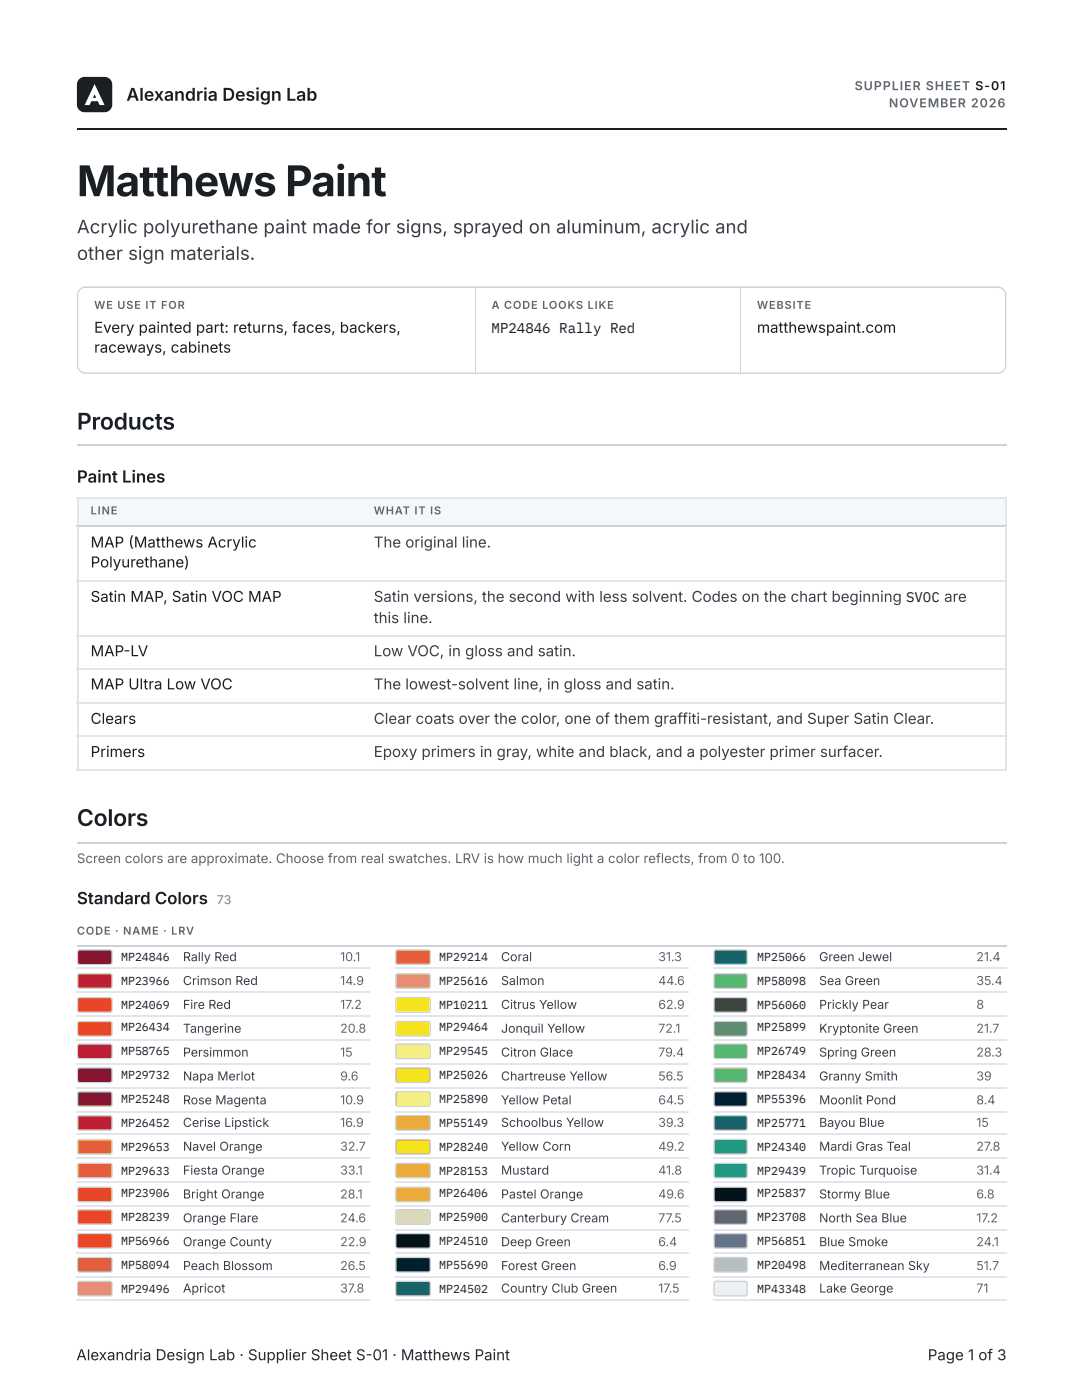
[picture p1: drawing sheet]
<svg xmlns="http://www.w3.org/2000/svg" width="216mm" height="279mm" viewBox="0 0 216 279" stroke-linecap="round" stroke-linejoin="round" font-family="sans-serif">
<path d="M15.3 25.8h185.5" fill="none" stroke="#1b1f24" stroke-width=".26"/>
<path d="M16 57.8l.5-.4 .6-.1h182a1.63 1.63 0 0 1 1.6 1.6v13.9a1.63 1.63 0 0 1-1.6 1.7h-182a1.63 1.63 0 0 1-1.6-1.7v-13.9l.1-.6z" fill="#cdd2d8"/>
<path d="M16 57.8l.5-.4 .6-.1h182a1.63 1.63 0 0 1 1.6 1.6v13.9a1.63 1.63 0 0 1-1.6 1.7h-182a1.63 1.63 0 0 1-1.6-1.7v-13.9l.1-.6zM15.3 88.8h185.5" fill="none" stroke="#cdd2d8" stroke-width=".26"/>
<g fill="#f6f7f9">
<path d="M15.6 99.5h56.6v5.5h-56.6z"/>
<path d="M72.2 99.5h128.6v5.5h-128.6z"/>
</g>
<g fill="none" stroke="#e2e5e9" stroke-width=".26">
<path d="M15.3 99.3h185.5M15.5 99.2v5.6M200.7 99.2v5.6M15.3 116h185.5M15.5 105v10.9M15.5 116.1v10.6M200.7 105v10.9M200.7 116.1v10.6M15.3 126.9h185.5M15.3 133.5h185.5M15.5 127v6.3M15.5 133.6v6.6"/>
<path d="M200.7 127v6.3M200.7 133.6v6.6M15.3 140.4h185.5M15.3 147h185.5M15.3 153.6h185.5M15.5 140.5v6.3M15.5 147.1v6.4M200.7 140.5v6.3M200.7 147.1v6.4M15.3 193.3h58.5M15.3 198h58.5M78.8 193.3h58.5"/>
<path d="M78.8 198h58.5M142.3 193.3h58.5M142.3 198h58.5M15.3 202.8h58.5M15.3 207.6h58.5M15.3 212.3h58.5M15.3 217.1h58.5M78.8 202.8h58.5M78.8 207.6h58.5M78.8 212.3h58.5M78.8 217.1h58.5M142.3 202.8h58.5"/>
<path d="M142.3 207.6h58.5M142.3 212.3h58.5M142.3 217.1h58.5M15.3 221.8h58.5M15.3 226.3h58.5M15.3 231.1h58.5M15.3 235.9h58.5M78.8 221.8h58.5M78.8 226.3h58.5M78.8 231.1h58.5M78.8 235.9h58.5M142.3 221.8h58.5"/>
<path d="M142.3 226.3h58.5M142.3 231.1h58.5M142.3 235.9h58.5M15.3 240.6h58.5M15.3 245.4h58.5M15.3 250.2h58.5M15.3 254.9h58.5M15.3 259.4h58.5M78.8 240.6h58.5M78.8 245.4h58.5M78.8 250.2h58.5M78.8 254.9h58.5"/>
<path d="M78.8 259.4h58.5M142.3 240.6h58.5M142.3 245.4h58.5M142.3 250.2h58.5M142.3 254.9h58.5M142.3 259.4h58.5"/>
</g>
<path d="M15.3 104.9h185.5M15.3 168.1h185.5M15.3 188.8h185.5" fill="none" stroke="#cdd2d8" stroke-width=".26"/>
<path d="M15.8 15.8l.9-.4 4.2-.1a1.54 1.54 0 0 1 1.5 1.6v4a1.54 1.54 0 0 1-1.5 1.5h-4a1.54 1.54 0 0 1-1.6-1.5l.1-4.2z" fill="#1b1f24"/>
<path d="M18.9 16.8l2 4.2h-1l-.4-.8h-1.3l-.3 .8h-1zM18.9 18.8l-.4 .7h.7z" fill-rule="evenodd" fill="#fff"/>
<g fill="#fff">
<path d="M15.6 57.4h79.1v16.9h-79.1z"/>
<path d="M95 57.4h52.6v16.9h-52.6z"/>
<path d="M147.9 57.4h52.7v16.9h-52.7z"/>
</g>
<path d="M15.6 189.7l.3-.1h6.2l.3 .4-.1 2.2-.3 .3h-6.3l-.2-.4v-2.1z" fill="#8f171a"/>
<path d="M15.6 189.7l.3-.1h6.2l.3 .4-.1 2.2-.3 .3h-6.3l-.2-.4v-2.1z" fill="none" stroke="#cdd2d8" stroke-width=".26"/>
<path d="M15.6 194.4l.3-.1 6.2 .1 .3 .3-.1 2.3-.3 .2h-6.3l-.2-.4v-2.1z" fill="#c51e24"/>
<path d="M15.6 194.4l.3-.1 6.2 .1 .3 .3-.1 2.3-.3 .2h-6.3l-.2-.4v-2.1z" fill="none" stroke="#cdd2d8" stroke-width=".26"/>
<path d="M15.6 199.2l.3-.1h6.2l.3 .4-.1 2.3-.3 .2h-6.3l-.2-.4v-2.1z" fill="#ef3b23"/>
<path d="M15.6 199.2l.3-.1h6.2l.3 .4-.1 2.3-.3 .2h-6.3l-.2-.4v-2.1z" fill="none" stroke="#cdd2d8" stroke-width=".26"/>
<path d="M15.6 204l.3-.1h6.2l.3 .4-.1 2.2-.3 .3-6.3-.1-.2-.3v-2.1z" fill="#f04923"/>
<path d="M15.6 204l.3-.1h6.2l.3 .4-.1 2.2-.3 .3-6.3-.1-.2-.3v-2.1z" fill="none" stroke="#cdd2d8" stroke-width=".26"/>
<path d="M15.6 208.5l.3-.1h6.2l.3 .4-.1 2.2-.3 .3-6.3-.1-.2-.3v-2.1z" fill="#b61e23"/>
<path d="M15.6 208.5l.3-.1h6.2l.3 .4-.1 2.2-.3 .3-6.3-.1-.2-.3v-2.1z" fill="none" stroke="#cdd2d8" stroke-width=".26"/>
<path d="M15.6 213.2l.3-.1h6.2l.3 .4-.1 2.3-.3 .2h-6.3l-.2-.4v-2.1z" fill="#7a0e2f"/>
<path d="M15.6 213.2l.3-.1h6.2l.3 .4-.1 2.3-.3 .2h-6.3l-.2-.4v-2.1z" fill="none" stroke="#cdd2d8" stroke-width=".26"/>
<path d="M15.6 218l.3-.1h6.2l.3 .4-.1 2.2-.3 .3h-6.3l-.2-.4v-2.1z" fill="#871440"/>
<path d="M15.6 218l.3-.1h6.2l.3 .4-.1 2.2-.3 .3h-6.3l-.2-.4v-2.1z" fill="none" stroke="#cdd2d8" stroke-width=".26"/>
<path d="M15.6 222.8l.3-.2 6.2 .1 .3 .3-.1 2.3-.3 .3-6.3-.1-.2-.3v-2.2z" fill="#be1e5d"/>
<path d="M15.6 222.8l.3-.2 6.2 .1 .3 .3-.1 2.3-.3 .3-6.3-.1-.2-.3v-2.2z" fill="none" stroke="#cdd2d8" stroke-width=".26"/>
<path d="M15.6 227.5l.3-.1h6.2l.3 .4-.1 2.3-.3 .2h-6.3l-.2-.4v-2.1z" fill="#ed7e22"/>
<path d="M15.6 227.5l.3-.1h6.2l.3 .4-.1 2.3-.3 .2h-6.3l-.2-.4v-2.1z" fill="none" stroke="#cdd2d8" stroke-width=".26"/>
<path d="M15.6 232.3l.3-.1h6.2l.3 .4-.1 2.2-.3 .3-6.3-.1-.2-.3v-2.1z" fill="#f36f21"/>
<path d="M15.6 232.3l.3-.1h6.2l.3 .4-.1 2.2-.3 .3-6.3-.1-.2-.3v-2.1z" fill="none" stroke="#cdd2d8" stroke-width=".26"/>
<path d="M15.6 237l.3-.1 6.2 .1 .3 .3-.1 2.3-.3 .2h-6.3l-.2-.4v-2.1z" fill="#f15d22"/>
<path d="M15.6 237l.3-.1 6.2 .1 .3 .3-.1 2.3-.3 .2h-6.3l-.2-.4v-2.1z" fill="none" stroke="#cdd2d8" stroke-width=".26"/>
<path d="M15.6 241.5l.3-.1 6.2 .1 .3 .3-.1 2.3-.3 .2h-6.3l-.2-.4v-2.1z" fill="#e25225"/>
<path d="M15.6 241.5l.3-.1 6.2 .1 .3 .3-.1 2.3-.3 .2h-6.3l-.2-.4v-2.1z" fill="none" stroke="#cdd2d8" stroke-width=".26"/>
<path d="M15.6 246.3l.3-.1h6.2l.3 .4-.1 2.3-.3 .2h-6.3l-.2-.4v-2.1z" fill="#eb3e24"/>
<path d="M15.6 246.3l.3-.1h6.2l.3 .4-.1 2.3-.3 .2h-6.3l-.2-.4v-2.1z" fill="none" stroke="#cdd2d8" stroke-width=".26"/>
<path d="M15.6 251.1l.3-.1h6.2l.3 .3-.1 2.3-.3 .3-6.3-.1-.2-.3v-2.2z" fill="#c95847"/>
<path d="M15.6 251.1l.3-.1h6.2l.3 .3-.1 2.3-.3 .3-6.3-.1-.2-.3v-2.2z" fill="none" stroke="#cdd2d8" stroke-width=".26"/>
<path d="M15.6 255.8l.3-.1h6.2l.3 .4-.1 2.3-.3 .2h-6.3l-.2-.4v-2.1z" fill="#ef7f57"/>
<path d="M15.6 255.8l.3-.1h6.2l.3 .4-.1 2.3-.3 .2h-6.3l-.2-.4v-2.1z" fill="none" stroke="#cdd2d8" stroke-width=".26"/>
<path d="M79.1 189.7l.3-.1h6.2l.3 .4-.1 2.2-.3 .3h-6.3l-.2-.4v-2.1z" fill="#f26141"/>
<path d="M79.1 189.7l.3-.1h6.2l.3 .4-.1 2.2-.3 .3h-6.3l-.2-.4v-2.1z" fill="none" stroke="#cdd2d8" stroke-width=".26"/>
<path d="M79.1 194.4l.3-.1 6.2 .1 .3 .3-.1 2.3-.3 .2h-6.3l-.2-.4v-2.1z" fill="#f6938a"/>
<path d="M79.1 194.4l.3-.1 6.2 .1 .3 .3-.1 2.3-.3 .2h-6.3l-.2-.4v-2.1z" fill="none" stroke="#cdd2d8" stroke-width=".26"/>
<path d="M79.1 199.2l.3-.1h6.2l.3 .4-.1 2.3-.3 .2h-6.3l-.2-.4v-2.1z" fill="#ffe100"/>
<path d="M79.1 199.2l.3-.1h6.2l.3 .4-.1 2.3-.3 .2h-6.3l-.2-.4v-2.1z" fill="none" stroke="#cdd2d8" stroke-width=".26"/>
<path d="M79.1 204l.3-.1h6.2l.3 .4-.1 2.2-.3 .3-6.3-.1-.2-.3v-2.1z" fill="#fdef38"/>
<path d="M79.1 204l.3-.1h6.2l.3 .4-.1 2.2-.3 .3-6.3-.1-.2-.3v-2.1z" fill="none" stroke="#cdd2d8" stroke-width=".26"/>
<path d="M79.1 208.5l.3-.1h6.2l.3 .4-.1 2.2-.3 .3-6.3-.1-.2-.3v-2.1z" fill="#fbf06e"/>
<path d="M79.1 208.5l.3-.1h6.2l.3 .4-.1 2.2-.3 .3-6.3-.1-.2-.3v-2.1z" fill="none" stroke="#cdd2d8" stroke-width=".26"/>
<path d="M79.1 213.2l.3-.1h6.2l.3 .4-.1 2.3-.3 .2h-6.3l-.2-.4v-2.1z" fill="#e4d81b"/>
<path d="M79.1 213.2l.3-.1h6.2l.3 .4-.1 2.3-.3 .2h-6.3l-.2-.4v-2.1z" fill="none" stroke="#cdd2d8" stroke-width=".26"/>
<path d="M79.1 218l.3-.1h6.2l.3 .4-.1 2.2-.3 .3h-6.3l-.2-.4v-2.1z" fill="#e5e652"/>
<path d="M79.1 218l.3-.1h6.2l.3 .4-.1 2.2-.3 .3h-6.3l-.2-.4v-2.1z" fill="none" stroke="#cdd2d8" stroke-width=".26"/>
<path d="M79.1 222.8l.3-.2 6.2 .1 .3 .3-.1 2.3-.3 .3-6.3-.1-.2-.3v-2.2z" fill="#f1a71e"/>
<path d="M79.1 222.8l.3-.2 6.2 .1 .3 .3-.1 2.3-.3 .3-6.3-.1-.2-.3v-2.2z" fill="none" stroke="#cdd2d8" stroke-width=".26"/>
<path d="M79.1 227.5l.3-.1h6.2l.3 .4-.1 2.3-.3 .2h-6.3l-.2-.4v-2.1z" fill="#f8bf14"/>
<path d="M79.1 227.5l.3-.1h6.2l.3 .4-.1 2.3-.3 .2h-6.3l-.2-.4v-2.1z" fill="none" stroke="#cdd2d8" stroke-width=".26"/>
<path d="M79.1 232.3l.3-.1h6.2l.3 .4-.1 2.2-.3 .3-6.3-.1-.2-.3v-2.1z" fill="#e2a625"/>
<path d="M79.1 232.3l.3-.1h6.2l.3 .4-.1 2.2-.3 .3-6.3-.1-.2-.3v-2.1z" fill="none" stroke="#cdd2d8" stroke-width=".26"/>
<path d="M79.1 237l.3-.1 6.2 .1 .3 .3-.1 2.3-.3 .2h-6.3l-.2-.4v-2.1z" fill="#fbac36"/>
<path d="M79.1 237l.3-.1 6.2 .1 .3 .3-.1 2.3-.3 .2h-6.3l-.2-.4v-2.1z" fill="none" stroke="#cdd2d8" stroke-width=".26"/>
<path d="M79.1 241.5l.3-.1 6.2 .1 .3 .3-.1 2.3-.3 .2h-6.3l-.2-.4v-2.1z" fill="#fff9c0"/>
<path d="M79.1 241.5l.3-.1 6.2 .1 .3 .3-.1 2.3-.3 .2h-6.3l-.2-.4v-2.1z" fill="none" stroke="#cdd2d8" stroke-width=".26"/>
<path d="M79.1 246.3l.3-.1h6.2l.3 .4-.1 2.3-.3 .2h-6.3l-.2-.4v-2.1z" fill="#00100e"/>
<path d="M79.1 246.3l.3-.1h6.2l.3 .4-.1 2.3-.3 .2h-6.3l-.2-.4v-2.1z" fill="none" stroke="#cdd2d8" stroke-width=".26"/>
<path d="M79.1 251.1l.3-.1h6.2l.3 .3-.1 2.3-.3 .3-6.3-.1-.2-.3v-2.2z" fill="#00351c"/>
<path d="M79.1 251.1l.3-.1h6.2l.3 .3-.1 2.3-.3 .3-6.3-.1-.2-.3v-2.2z" fill="none" stroke="#cdd2d8" stroke-width=".26"/>
<path d="M79.1 255.8l.3-.1h6.2l.3 .4-.1 2.3-.3 .2h-6.3l-.2-.4v-2.1z" fill="#00674d"/>
<path d="M79.1 255.8l.3-.1h6.2l.3 .4-.1 2.3-.3 .2h-6.3l-.2-.4v-2.1z" fill="none" stroke="#cdd2d8" stroke-width=".26"/>
<path d="M142.6 189.7l.3-.1h5.9l.3 .4v2.2l-.4 .3h-6l-.2-.4v-2.1z" fill="#008d45"/>
<path d="M142.6 189.7l.3-.1h5.9l.3 .4v2.2l-.4 .3h-6l-.2-.4v-2.1z" fill="none" stroke="#cdd2d8" stroke-width=".26"/>
<path d="M142.6 194.4l.3-.1 5.9 .1 .3 .3v2.3l-.4 .2h-6l-.2-.4v-2.1z" fill="#55be8d"/>
<path d="M142.6 194.4l.3-.1 5.9 .1 .3 .3v2.3l-.4 .2h-6l-.2-.4v-2.1z" fill="none" stroke="#cdd2d8" stroke-width=".26"/>
<path d="M142.6 199.2l.3-.1h5.9l.3 .4v2.3l-.4 .2h-6l-.2-.4v-2.1z" fill="#3c471d"/>
<path d="M142.6 199.2l.3-.1h5.9l.3 .4v2.3l-.4 .2h-6l-.2-.4v-2.1z" fill="none" stroke="#cdd2d8" stroke-width=".26"/>
<path d="M142.6 204l.3-.1h5.9l.3 .4v2.2l-.4 .3-6-.1-.2-.3v-2.1z" fill="#359444"/>
<path d="M142.6 204l.3-.1h5.9l.3 .4v2.2l-.4 .3-6-.1-.2-.3v-2.1z" fill="none" stroke="#cdd2d8" stroke-width=".26"/>
<path d="M142.6 208.5l.3-.1h5.9l.3 .4v2.2l-.4 .3-6-.1-.2-.3v-2.1z" fill="#4cb748"/>
<path d="M142.6 208.5l.3-.1h5.9l.3 .4v2.2l-.4 .3-6-.1-.2-.3v-2.1z" fill="none" stroke="#cdd2d8" stroke-width=".26"/>
<path d="M142.6 213.2l.3-.1h5.9l.3 .4v2.3l-.4 .2h-6l-.2-.4v-2.1z" fill="#8ac63f"/>
<path d="M142.6 213.2l.3-.1h5.9l.3 .4v2.3l-.4 .2h-6l-.2-.4v-2.1z" fill="none" stroke="#cdd2d8" stroke-width=".26"/>
<path d="M142.6 218l.3-.1h5.9l.3 .4v2.2l-.4 .3h-6l-.2-.4v-2.1z" fill="#002030"/>
<path d="M142.6 218l.3-.1h5.9l.3 .4v2.2l-.4 .3h-6l-.2-.4v-2.1z" fill="none" stroke="#cdd2d8" stroke-width=".26"/>
<path d="M142.6 222.8l.3-.2 5.9 .1 .3 .3v2.3l-.4 .3-6-.1-.2-.3v-2.2z" fill="#00596f"/>
<path d="M142.6 222.8l.3-.2 5.9 .1 .3 .3v2.3l-.4 .3-6-.1-.2-.3v-2.2z" fill="none" stroke="#cdd2d8" stroke-width=".26"/>
<path d="M142.6 227.5l.3-.1h5.9l.3 .4v2.3l-.4 .2h-6l-.2-.4v-2.1z" fill="#3095a4"/>
<path d="M142.6 227.5l.3-.1h5.9l.3 .4v2.3l-.4 .2h-6l-.2-.4v-2.1z" fill="none" stroke="#cdd2d8" stroke-width=".26"/>
<path d="M142.6 232.3l.3-.1h5.9l.3 .4v2.2l-.4 .3-6-.1-.2-.3v-2.1z" fill="#32a59b"/>
<path d="M142.6 232.3l.3-.1h5.9l.3 .4v2.2l-.4 .3-6-.1-.2-.3v-2.1z" fill="none" stroke="#cdd2d8" stroke-width=".26"/>
<path d="M142.6 237l.3-.1 5.9 .1 .3 .3v2.3l-.4 .2h-6l-.2-.4v-2.1z" fill="#061524"/>
<path d="M142.6 237l.3-.1 5.9 .1 .3 .3v2.3l-.4 .2h-6l-.2-.4v-2.1z" fill="none" stroke="#cdd2d8" stroke-width=".26"/>
<path d="M142.6 241.5l.3-.1 5.9 .1 .3 .3v2.3l-.4 .2h-6l-.2-.4v-2.1z" fill="#44647f"/>
<path d="M142.6 241.5l.3-.1 5.9 .1 .3 .3v2.3l-.4 .2h-6l-.2-.4v-2.1z" fill="none" stroke="#cdd2d8" stroke-width=".26"/>
<path d="M142.6 246.3l.3-.1h5.9l.3 .4v2.3l-.4 .2h-6l-.2-.4v-2.1z" fill="#587b9a"/>
<path d="M142.6 246.3l.3-.1h5.9l.3 .4v2.3l-.4 .2h-6l-.2-.4v-2.1z" fill="none" stroke="#cdd2d8" stroke-width=".26"/>
<path d="M142.6 251.1l.3-.1h5.9l.3 .3v2.3l-.4 .3-6-.1-.2-.3v-2.2z" fill="#acc3d2"/>
<path d="M142.6 251.1l.3-.1h5.9l.3 .3v2.3l-.4 .3-6-.1-.2-.3v-2.2z" fill="none" stroke="#cdd2d8" stroke-width=".26"/>
<path d="M142.6 255.8l.3-.1h5.9l.3 .4v2.3l-.4 .2h-6l-.2-.4v-2.1z" fill="#e5f0f2"/>
<path d="M142.6 255.8l.3-.1h5.9l.3 .4v2.3l-.4 .2h-6l-.2-.4v-2.1z" fill="none" stroke="#cdd2d8" stroke-width=".26"/>
<text font-size="8.5" fill="#1b1f24" x="15.3" y="39.2">Matthews Paint</text>
<g font-size="4.6" fill="#1b1f24">
<text x="15.3" y="85.7">Products</text>
<text x="15.3" y="164.8">Colors</text>
</g>
<g font-size="3.7" fill="#3a4048">
<text x="15.3" y="46.6">Acrylic polyurethane paint made for signs, sprayed on aluminum, acrylic and</text>
<text x="15.3" y="51.9">other sign materials.</text>
</g>
<text font-size="3.5" fill="#1b1f24" x="25.2" y="20.1">Alexandria Design Lab</text>
<g font-size="3.3" fill="#1b1f24">
<text x="15.3" y="96.3">Paint Lines</text>
<text x="15.3" y="180.4">Standard Colors</text>
</g>
<g font-size="3" fill="#1b1f24">
<text x="18.8" y="66.4">Every painted part: returns, faces, backers,</text>
<text x="18.8" y="70.4">raceways, cabinets</text>
<text x="151" y="66.4">matthewspaint.com</text>
<text x="18.1" y="109.3">MAP (Matthews Acrylic</text>
<text x="18.1" y="113.2">Polyurethane)</text>
<text x="18.1" y="120.1">Satin MAP, Satin VOC MAP</text>
<text x="18.1" y="131">MAP-LV</text>
<text x="18.1" y="137.6">MAP Ultra Low VOC</text>
<text x="18.1" y="144.5">Clears</text>
<text x="18.1" y="151.1">Primers</text>
</g>
<g font-size="3" fill="#3a4048">
<text x="74.6" y="109.3">The original line.</text>
<text x="74.6" y="120.1">Satin versions, the second with less solvent. Codes on the chart beginning SVOC are</text>
<text x="74.6" y="124.4">this line.</text>
<text x="74.6" y="131">Low VOC, in gloss and satin.</text>
<text x="74.6" y="137.6">The lowest-solvent line, in gloss and satin.</text>
<text x="74.6" y="144.5">Clear coats over the color, one of them graffiti-resistant, and Super Satin Clear.</text>
<text x="74.6" y="151.1">Epoxy primers in gray, white and black, and a polyester primer surfacer.</text>
</g>
<g font-size="3" fill="#24292f">
<text x="15.2" y="271.5">Alexandria Design Lab · Supplier Sheet S-01 · Matthews Paint</text>
<text x="185.1" y="271.5">Page 1 of 3</text>
</g>
<text font-size="2.8" fill="#1b1f24" x="98.1" y="66.4">MP24846 Rally Red</text>
<text font-size="2.6" fill="#5d6570" x="15.3" y="172.2">Screen colors are approximate. Choose from real swatches. LRV is how much light a color reflects, from 0 to 100.</text>
<g font-size="2.5" fill="#5d6570">
<text x="170.5" y="18">SUPPLIER SHEET S-01</text>
<text x="177.4" y="21.4">NOVEMBER 2026</text>
<text x="67.9" y="191.8">10.1</text>
<text x="131.4" y="191.8">31.3</text>
<text x="194.8" y="191.8">21.4</text>
<text x="67.9" y="196.6">14.9</text>
<text x="131.4" y="196.6">44.6</text>
<text x="194.8" y="196.6">35.4</text>
<text x="67.9" y="201.3">17.2</text>
<text x="131.4" y="201.3">62.9</text>
<text x="194.8" y="201.3">8</text>
<text x="67.9" y="206.1">20.8</text>
<text x="131.4" y="206.1">72.1</text>
<text x="194.8" y="206.1">21.7</text>
<text x="67.9" y="210.9">15</text>
<text x="67.9" y="215.6">9.6</text>
<text x="131.4" y="210.9">79.4</text>
<text x="131.4" y="215.6">56.5</text>
<text x="194.8" y="210.9">28.3</text>
<text x="194.8" y="215.6">39</text>
<text x="67.9" y="220.4">10.9</text>
<text x="131.4" y="220.4">64.5</text>
<text x="194.8" y="220.4">8.4</text>
<text x="67.9" y="224.9">16.9</text>
<text x="131.4" y="224.9">39.3</text>
<text x="194.8" y="224.9">15</text>
<text x="67.9" y="229.7">32.7</text>
<text x="131.4" y="229.7">49.2</text>
<text x="194.8" y="229.7">27.8</text>
<text x="67.9" y="234.4">33.1</text>
<text x="67.9" y="239.2">28.1</text>
<text x="131.4" y="234.4">41.8</text>
<text x="131.4" y="239.2">49.6</text>
<text x="194.8" y="234.4">31.4</text>
<text x="194.8" y="239.2">6.8</text>
<text x="67.9" y="243.9">24.6</text>
<text x="131.4" y="243.9">77.5</text>
<text x="194.8" y="243.9">17.2</text>
<text x="67.9" y="248.7">22.9</text>
<text x="131.4" y="248.7">6.4</text>
<text x="194.8" y="248.7">24.1</text>
<text x="67.9" y="253.5">26.5</text>
<text x="67.9" y="258">37.8</text>
<text x="131.4" y="253.5">6.9</text>
<text x="131.4" y="258">17.5</text>
<text x="194.8" y="253.5">51.7</text>
<text x="194.8" y="258">71</text>
</g>
<text font-size="2.5" fill="#8a929c" x="43.3" y="180.4">73</text>
<g font-size="2.5" fill="#3a4048">
<text x="36.5" y="191.8">Rally Red</text>
<text x="100" y="191.8">Coral</text>
<text x="163.4" y="191.8">Green Jewel</text>
<text x="36.5" y="196.6">Crimson Red</text>
<text x="100" y="196.6">Salmon</text>
<text x="163.4" y="196.6">Sea Green</text>
<text x="36.5" y="201.3">Fire Red</text>
<text x="100" y="201.3">Citrus Yellow</text>
<text x="163.4" y="201.3">Prickly Pear</text>
<text x="36.5" y="206.1">Tangerine</text>
<text x="100" y="206.1">Jonquil Yellow</text>
<text x="163.4" y="206.1">Kryptonite Green</text>
<text x="36.5" y="210.9">Persimmon</text>
<text x="36.5" y="215.6">Napa Merlot</text>
<text x="100" y="210.9">Citron Glace</text>
<text x="100" y="215.6">Chartreuse Yellow</text>
<text x="163.4" y="210.9">Spring Green</text>
<text x="163.4" y="215.6">Granny Smith</text>
<text x="36.5" y="220.4">Rose Magenta</text>
<text x="100" y="220.4">Yellow Petal</text>
<text x="163.4" y="220.4">Moonlit Pond</text>
<text x="36.5" y="224.9">Cerise Lipstick</text>
<text x="100" y="224.9">Schoolbus Yellow</text>
<text x="163.4" y="224.9">Bayou Blue</text>
<text x="36.5" y="229.7">Navel Orange</text>
<text x="100" y="229.7">Yellow Corn</text>
<text x="163.4" y="229.7">Mardi Gras Teal</text>
<text x="36.5" y="234.4">Fiesta Orange</text>
<text x="36.5" y="239.2">Bright Orange</text>
<text x="100" y="234.4">Mustard</text>
<text x="100" y="239.2">Pastel Orange</text>
<text x="163.4" y="234.4">Tropic Turquoise</text>
<text x="163.4" y="239.2">Stormy Blue</text>
<text x="36.5" y="243.9">Orange Flare</text>
<text x="100" y="243.9">Canterbury Cream</text>
<text x="163.4" y="243.9">North Sea Blue</text>
<text x="36.5" y="248.7">Orange County</text>
<text x="100" y="248.7">Deep Green</text>
<text x="163.4" y="248.7">Blue Smoke</text>
<text x="36.5" y="253.5">Peach Blossom</text>
<text x="36.5" y="258">Apricot</text>
<text x="100" y="253.5">Forest Green</text>
<text x="100" y="258">Country Club Green</text>
<text x="163.4" y="253.5">Mediterranean Sky</text>
<text x="163.4" y="258">Lake George</text>
</g>
<g font-size="2.3" fill="#1b1f24">
<text x="24.2" y="191.8">MP24846</text>
<text x="87.6" y="191.8">MP29214</text>
<text x="151.1" y="191.8">MP25066</text>
<text x="24.2" y="196.6">MP23966</text>
<text x="87.6" y="196.6">MP25616</text>
<text x="151.1" y="196.6">MP58098</text>
<text x="24.2" y="201.3">MP24069</text>
<text x="87.6" y="201.3">MP10211</text>
<text x="151.1" y="201.3">MP56060</text>
<text x="24.2" y="205.8">MP26434</text>
<text x="87.6" y="205.8">MP29464</text>
<text x="151.1" y="205.8">MP25899</text>
<text x="24.2" y="210.6">MP58765</text>
<text x="24.2" y="215.4">MP29732</text>
<text x="87.6" y="210.6">MP29545</text>
<text x="87.6" y="215.4">MP25026</text>
<text x="151.1" y="210.6">MP26749</text>
<text x="151.1" y="215.4">MP28434</text>
<text x="24.2" y="220.1">MP25248</text>
<text x="87.6" y="220.1">MP25890</text>
<text x="151.1" y="220.1">MP55396</text>
<text x="24.2" y="224.9">MP26452</text>
<text x="87.6" y="224.9">MP55149</text>
<text x="151.1" y="224.9">MP25771</text>
<text x="24.2" y="229.7">MP29653</text>
<text x="87.6" y="229.7">MP28240</text>
<text x="151.1" y="229.7">MP24340</text>
<text x="24.2" y="234.4">MP29633</text>
<text x="24.2" y="238.9">MP23906</text>
<text x="87.6" y="234.4">MP28153</text>
<text x="87.6" y="238.9">MP26406</text>
<text x="151.1" y="234.4">MP29439</text>
<text x="151.1" y="238.9">MP25837</text>
<text x="24.2" y="243.7">MP28239</text>
<text x="87.6" y="243.7">MP25900</text>
<text x="151.1" y="243.7">MP23708</text>
<text x="24.2" y="248.4">MP56966</text>
<text x="87.6" y="248.4">MP24510</text>
<text x="151.1" y="248.4">MP56851</text>
<text x="24.2" y="253.2">MP58094</text>
<text x="24.2" y="258">MP29496</text>
<text x="87.6" y="253.2">MP55690</text>
<text x="87.6" y="258">MP24502</text>
<text x="151.1" y="253.2">MP20498</text>
<text x="151.1" y="258">MP43348</text>
</g>
<g font-size="2.2" fill="#5d6570">
<text x="18.8" y="61.6">WE USE IT FOR</text>
<text x="98.1" y="61.6">A CODE LOOKS LIKE</text>
<text x="151" y="61.6">WEBSITE</text>
<text x="18.1" y="102.7">LINE</text>
<text x="74.6" y="102.7">WHAT IT IS</text>
<text x="15.3" y="186.5">CODE · NAME · LRV</text>
</g>
</svg>
